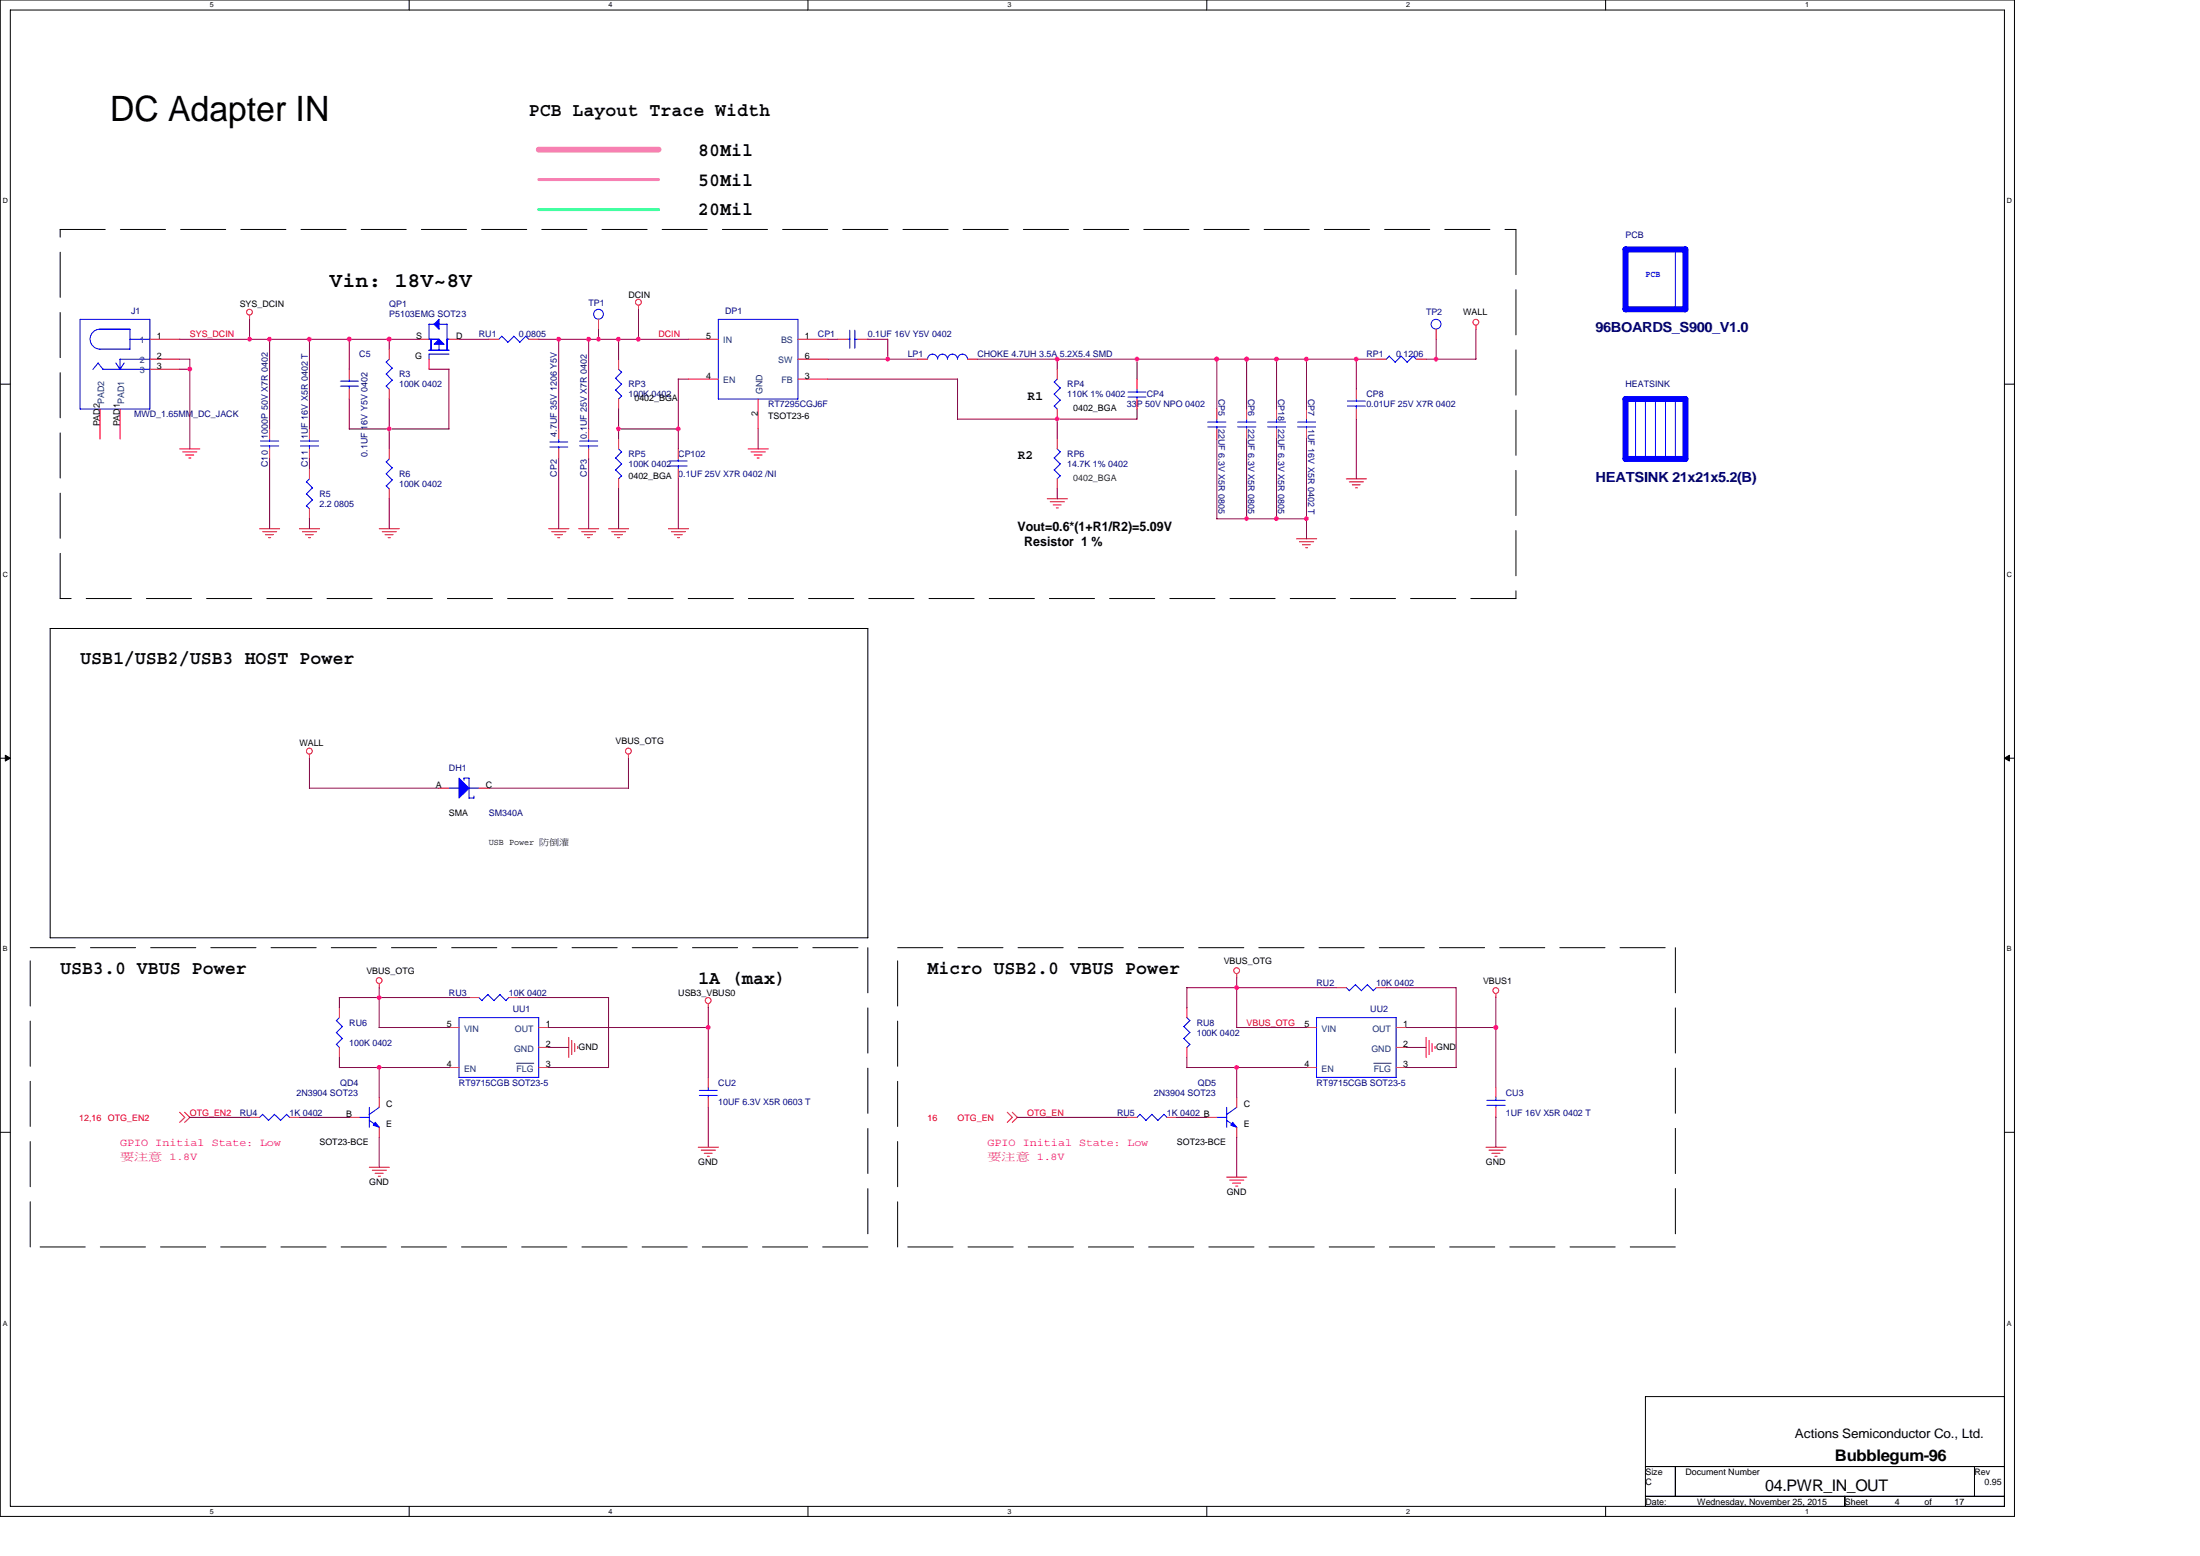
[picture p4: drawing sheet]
<svg xmlns="http://www.w3.org/2000/svg" width="297mm" height="210mm" viewBox="0 0 297 210" stroke-linecap="round" stroke-linejoin="round" font-family="sans-serif">
<path d="M0 0h272v204.6h-272zM1.4 1.4h269.2v201.9h-269.2z" fill="none" stroke="#000" stroke-width=".14"/>
<g fill="#fff">
<path d="M28.3 .1h.5v1.1h-.5z"/>
<path d="M28.3 203.4h.5v1.1h-.5z"/>
</g>
<path d="M55.2 0v1.4M55.2 203.3v1.3" fill="none" stroke="#000" stroke-width=".14"/>
<g fill="#fff">
<path d="M82.2 .1h.5v1.1h-.5z"/>
<path d="M82.2 203.4h.5v1.1h-.5z"/>
</g>
<path d="M109.1 0v1.4M109.1 203.3v1.3" fill="none" stroke="#000" stroke-width=".14"/>
<g fill="#fff">
<path d="M136 .1h.5v1.1h-.5z"/>
<path d="M136 203.4h.5v1.1h-.5z"/>
</g>
<path d="M162.9 0v1.4M162.9 203.3v1.3" fill="none" stroke="#000" stroke-width=".14"/>
<g fill="#fff">
<path d="M189.9 .1h.5v1.1h-.5z"/>
<path d="M189.9 203.4h.5v1.1h-.5z"/>
</g>
<path d="M216.8 0v1.4M216.8 203.3v1.3" fill="none" stroke="#000" stroke-width=".14"/>
<g fill="#fff">
<path d="M243.7 .1h.5v1.1h-.5z"/>
<path d="M243.7 203.4h.5v1.1h-.5z"/>
<path d="M.4 26.6h.7v1h-.7z"/>
<path d="M271 26.6h.6v1h-.6z"/>
<path d="M.4 77.1h.7v1h-.7z"/>
<path d="M271 77.1h.6v1h-.6z"/>
</g>
<path d="M0 51.8h1.4M270.6 51.8h1.4" fill="none" stroke="#000" stroke-width=".14"/>
<g fill="#fff">
<path d="M.4 127.6h.6v1h-.6z"/>
<path d="M271 127.6h.6v1h-.6z"/>
</g>
<path d="M0 102.3h1.4M270.6 102.3h1.4" fill="none" stroke="#000" stroke-width=".14"/>
<path d="M.7 101.9l.7 .4-.7 .4zM270.6 102.3l.7-.4v.8z" fill="#000" stroke="#000" stroke-width=".14"/>
<g fill="#fff">
<path d="M.4 178h.6v1.1h-.6z"/>
<path d="M271 178h.6v1.1h-.6z"/>
</g>
<path d="M6.8 84.8h110.4v41.8h-110.4zM0 152.8h1.4M270.6 152.8h1.4M222.2 188.5h48.4v14.8h-48.4zM222.2 197.9h48.4M226.2 197.9v4M266.6 197.9v4M222.2 201.9h48.4M249.1 201.9v1.4" fill="none" stroke="#000" stroke-width=".14"/>
<path d="M72.7 20.2h16.2" fill="none" stroke="#ff80c0" stroke-width=".8"/>
<path d="M72.7 24.2h16.2" fill="none" stroke="#ff80c0" stroke-width=".4"/>
<path d="M72.7 28.3h16.2" fill="none" stroke="#00ff80" stroke-width=".4"/>
<path d="M8.1 31h196.6M204.7 31v49.8M8.1 80.8v-49.8M204.7 80.8h-196.6M4.1 127.9h113.1M117.2 127.9v40.4M121.2 127.9h105M226.2 127.9v40.4M4.1 168.3v-40.4M117.2 168.3h-113.1M121.2 168.3v-40.4M226.2 168.3h-105" fill="none" stroke="#000" stroke-width=".14" stroke-dasharray="6.1 2"/>
<g fill="none" stroke="#f00" stroke-width=".14">
<path d="M13.5 55.2v4M16.2 55.2v4M20.2 45.8h4.1M20.2 48.5h4.1M20.2 49.8h4.1M33.7 42.5v.6M36.4 57.9v1.3M41.8 57.9v1.3M47.2 49.8v1.4M47.2 52.5v1.3M52.6 47.1v1.4M52.6 52.5v1.3"/>
<path d="M56.6 45.8h1.3M57.9 48.5v1.3M60.6 45.8h1.4M66 45.8h1.3M71.4 45.8h1.3M75.4 57.9v1.3M79.5 57.9v1.3M80.8 43.1v1.3M83.5 48.5v1.3M83.5 53.8v1.4M83.5 59.2v1.4M86.2 41.2v.6"/>
<path d="M92.9 45.8h4.1M92.9 51.2h4.1M102.4 53.8v4.1M107.7 45.8h4.1M107.7 48.5h4.1M107.7 51.2h4.1M113.1 45.8h1.4M115.8 45.8h1.4M123.9 48.5h1.3M130.6 48.5h1.4M142.7 49.8v1.4M142.7 55.2v1.4"/>
<path d="M142.7 59.2v1.4M153.5 51.2v1.3M153.5 53.8v1.4M164.3 55.2v1.4M164.3 57.9v1.3M168.3 55.2v1.4M168.3 57.9v1.3M172.4 55.2v1.4M172.4 57.9v1.3M176.4 55.2v1.4M176.4 57.9v1.3M183.1 52.5v1.3"/>
<path d="M183.1 55.2v1.4M185.8 48.5h1.4M191.2 48.5h1.3M193.9 44.4v1.4M199.3 43.9v.5M24.3 60.6h2.7M24.7 61h1.9M25.1 61.4h1.1M25.5 61.8h.3M35 71.4h2.8M35.5 71.8h1.9M35.8 72.2h1.1"/>
<path d="M36.3 72.6h.3M36.4 60.6v1.3M40.4 71.4h2.8M40.8 71.8h2M41.2 72.2h1.1M41.7 72.6h.2M41.8 60.6v1.3M41.8 63.3v1.3M41.8 68.7v1.3M51.2 71.4h2.7M51.6 71.8h1.9M52 72.2h1.1"/>
<path d="M52.4 72.6h.3M52.6 60.6v1.3M52.6 66v1.3M74.1 71.4h2.7M74.5 71.8h1.9M74.9 72.2h1.1M75.3 72.6h.3M75.4 60.6v1.3M78.1 71.4h2.7M78.5 71.8h1.9M78.9 72.2h1.1M79.3 72.6h.3"/>
<path d="M79.5 60.6v1.3M82.2 71.4h2.7M82.6 71.8h1.9M82.9 72.2h1.1M83.4 72.6h.3M83.5 64.6v1.4M90.3 71.4h2.7M90.7 71.8h1.9M91 72.2h1.1M91.5 72.6h.3M91.6 60.6v1.3M91.6 63.3v1.3"/>
<path d="M101 60.6h2.7M101.4 61h1.9M101.8 61.4h1.1M102.2 61.8h.3M141.4 67.3h2.7M141.8 67.7h1.9M142.2 68.1h1.1M142.6 68.5h.3M142.7 64.6v1.4M175 72.7h2.8M175.4 73.1h2M175.8 73.5h1.1"/>
<path d="M176.3 73.9h.2M181.8 64.6h2.7M182.2 65h1.9M182.6 65.4h1.1M183 65.8h.3M41.8 101.8v.5M59.3 106.4h1.3M64.7 106.4h1.3M84.9 101.8v.5M45.8 136v1.3M51.2 132.7v.6M60.6 138.7h1.4"/>
<path d="M63.3 134.6h1.4M68.7 134.6h1.4M72.7 138.7h1.4M76.8 140v2.7M95.6 135.4v.6M160.2 136v1.3M167 131.4v.6M176.4 138.7h1.4M180.4 133.3h1.4M185.8 133.3h1.4M188.5 138.7h1.4M192.5 140v2.7"/>
<path d="M202 134.1v.5M24.3 150.1l.7 .7-.7 .7M24.9 150.1l.7 .7-.7 .7M33.7 150.8h1.3M39.1 150.8h1.3M45.8 141.4v1.3M47.2 150.8h1.3M49.9 157.5h2.7M50.3 157.9h1.9M50.6 158.3h1.1M51.1 158.7h.3M51.2 148.1v1.3"/>
<path d="M51.2 152.1v1.4M60.6 144.1h1.4M72.7 141.4h1.4M72.7 144.1h1.4M77.2 140.4v1.9M77.6 140.8v1.1M78 141.2v.3M94.3 154.8h2.7M94.7 155.2h1.9M95.1 155.6h1.1M95.5 156h.3M95.6 145.4v1.3"/>
<path d="M95.6 148.1v1.3M136 150.1l.7 .7-.7 .7M136.7 150.1l.7 .7-.7 .7M152.2 150.8h1.3M157.6 150.8h1.3M160.2 141.4v1.3M162.9 150.8h1.4M165.6 158.9h2.7M166 159.3h1.9M166.4 159.7h1.1M167 148.1v1.3M167 152.1v1.4"/>
<path d="M176.4 144.1h1.4M188.5 141.4h1.4M188.5 144.1h1.4M193 140.4v1.9M193.4 140.8v1.1M193.8 141.2v.3M200.6 154.8h2.7M201 155.2h1.9M201.4 155.6h1.1M201.8 156h.3M202 146.7v1.4M202 149.4v1.4"/>
<path d="M166.8 160.1h.3"/>
<circle cx="33.7" cy="42.1" r=".39"/>
<circle cx="86.2" cy="40.8" r=".4"/>
<circle cx="199.3" cy="43.5" r=".39"/>
<circle cx="41.8" cy="101.4" r=".4"/>
<circle cx="84.8" cy="101.4" r=".4"/>
<circle cx="51.2" cy="132.3" r=".39"/>
<circle cx="95.6" cy="135" r=".4"/>
<circle cx="167" cy="131" r=".39"/>
<circle cx="202" cy="133.7" r=".39"/>
</g>
<g fill="none" stroke="#00f" stroke-width=".14">
<path d="M226.2 33.7v8.1M10.8 43.1h9.4v12.1h-9.4zM13.2 49l.7 .8M13.2 49l-.7 .8M13.5 44.4a1.34 1.34 0 0 0-1.3 1.4 1.34 1.34 0 0 0 1.3 1.3h4M13.5 44.4h4zM13.9 49.8h6.3M15.6 49l.6 .8 .6-.8M17.5 44.4v2.7M17.5 45.8h2.8M20.2 48.5h-4v1.3M35.2 59.5h2.4"/>
<path d="M36.4 59.2v.3M40.6 59.5h2.4M41.8 59.2v.3M45.9 52.1h2.5M45.9 51.4h2.5M47.2 51.2v.3M47.2 52.1v.4M52.1 52.1l.5 .4M52.1 50.5l.9 .8M52.1 48.9l.9 .8M52.6 48.5l-.4 .4M53 51.3l-.8 .8"/>
<path d="M53 49.7l-.8 .8M57.9 45.8h1.4M57.9 47.3h2.7M57.9 47.8v.7M57.9 47.8h2.7M58.2 45.8v1.5M58.6 43.8h-.7v2M59.3 43.8h1.1v3.5M59.3 46.5v.8M60.3 45.8h.3M67.3 45.8l.5-.4 .8 .8M70.2 46.2l-.8-.8-.8 .8"/>
<path d="M71 45.4l.4 .4M71 45.4l-.8 .8M74.2 59.6h2.5M75.4 59.2v.5M78.3 59.5h2.4M79.5 59.2v.3M83.1 51l.8 .9M83.5 49.8l.4 .4M83.9 50.2l-.8 .9M83.9 51.8l-.8 .9 .8 .8M83.9 53.4l-.4 .5M97 43.1h10.7v10.7h-10.7z"/>
<path d="M114.5 45.8h.3M114.7 44.6v2.4M115.4 45.8h.4M115.4 44.6v2.4M125.2 48.5a.68 .68 0 0 1 .7-.7 .68 .68 0 0 1 .7 .7 .67 .67 0 0 1 .7-.7 .67 .67 0 0 1 .6 .7 .68 .68 0 0 1 .7-.7 .68 .68 0 0 1 .7 .7 .68 .68 0 0 1 .7-.7 .68 .68 0 0 1 .6 .7M142.3 54.8l.4 .4M142.3 53.2l.8 .8M142.3 51.5l.9 .8-.9 .9M142.8 51.1l-.5 .5M143.2 54l-.9 .8M152.3 52.9h2.4M152.3 53.6h2.4"/>
<path d="M153.5 52.5v.4M153.5 53.6v.2M163.1 57h2.4M163.1 57.6h2.4M164.3 56.6v.4M164.3 57.6v.3M167.1 57h2.5M167.1 57.6h2.5M168.3 56.6v.4M168.3 57.6v.3M171.2 57h2.4M171.2 57.6h2.4"/>
<path d="M172.4 56.6v.4M172.4 57.6v.3M175.2 57h2.4M175.2 57.6h2.4M176.4 56.6v.4M176.4 57.6v.3M181.9 54.8h2.5M181.9 54.1h2.5M183.1 53.8v.3M183.1 54.8v.4M187.6 48l.8 .9M187.6 48.1l-.4 .4"/>
<path d="M189.2 48l.8 .9M189.2 48.1l-.8 .8M190.8 48l.4 .5M190.8 48.1l-.8 .8M220.8 53.8v8.2M222.2 53.8v8.2M223.5 53.8v8.2M224.9 53.8v8.2M226.2 53.8v8.2M35.2 60.2h2.4M36.4 60.2v.4M40.6 60.2h2.4"/>
<path d="M41.4 68.3l.4 .4M41.4 65l.8 .8M41.4 66.7l.8 .8M41.8 64.6l-.4 .4M41.8 60.2v.4M42.2 65.8l-.8 .9M42.2 67.5l-.8 .8M52.1 65.6l.5 .4M52.1 63.9l.9 .9M52.1 62.3l.9 .8M52.6 61.9l-.4 .4M53 64.7l-.8 .9"/>
<path d="M53 63.1l-.8 .8M74.2 60.3h2.5M75.4 60.3v.3M78.3 60.2h2.4M79.5 60.2v.4M83.1 61.8l.8 .8M83.5 60.6l.4 .4M83.9 61l-.8 .8M83.9 62.6l-.8 .8 .8 .8M83.9 64.2l-.4 .4M90.4 62.9h2.4M90.4 62.2h2.4"/>
<path d="M91.6 61.9v.3M91.6 62.9v.4M142.3 63.4l.8 .8M142.3 61.8l.8 .8M142.7 60.6l.4 .4M143.2 64.2l-.5 .4M143.2 62.6l-.9 .8M143.2 61l-.9 .8M60.6 106.4h1.4M62.6 105h.7v2.7h.7v-.3M62.7 105v.3M63.3 106.4h1.4"/>
<path d="M45.4 137.7l.8 .9M45.4 139.3l.8 .9M45.8 137.3l-.4 .5M46.2 138.5l-.8 .9M62 137.3h10.7v8.1h-10.7zM64.7 134.6l.4 .4M65.9 134.2l.8 .8M65.9 134.2l-.8 .8M66.7 135l.8-.8 .8 .8M68.7 134.6l-.4 .4M159.8 138.5l.9 .8M160.2 137.3l.5 .4"/>
<path d="M160.7 139.3l-.9 .8M160.7 137.7l-.9 .8M177.8 137.3h10.7v8.1h-10.7zM181.8 133.3l.4 .4M183 132.9l.8 .8M183 132.9l-.8 .8M184.6 132.9l.8 .8M184.6 132.9l-.8 .8M185.8 133.3l-.4 .4M35 150.8l.5-.4 .8 .8M37 150.4l.9 .8M37.1 150.4l-.9 .8"/>
<path d="M39.1 150.8l-.4-.4-.8 .8M45.4 140.9l.4 .5M46.2 140.1l-.8 .9M48.5 150.8h1.4M49.9 151.2l1.3 .9M49.9 149.4v2.7M51.2 149.4l-1.4 1M94.4 147.2h2.5M94.4 147.8h2.5M95.6 146.7v.5M95.6 147.8v.3M153.9 150.4l.8 .8"/>
<path d="M153.9 150.4l-.4 .4M155.5 150.4l.8 .8M155.5 150.4l-.8 .8M157.1 150.4l.5 .4M157.2 150.4l-.9 .8M159.8 140.1l.9 .8M160.7 140.9l-.5 .5M164.3 150.8h1.3M165.6 151.2l1.4 .9M165.6 149.4v2.7M167 149.4l-1.4 1M200.8 148.5h2.4"/>
<path d="M200.8 149.2h2.4M202 148.1v.4M202 149.1v.3"/>
<circle cx="80.8" cy="42.4" r=".66"/>
<circle cx="193.9" cy="43.8" r=".66"/>
</g>
<path d="M69.7 143.5h2.4M185.5 143.5h2.3" fill="none" stroke="#004080" stroke-width=".14"/>
<path d="M219.5 33.7h8.1v8h-8.1zM219.5 53.8h8.1v8.1h-8.1z" fill="none" stroke="#00f" stroke-width=".8"/>
<g fill="#00f" stroke="#00f" stroke-width=".14">
<path d="M50.7 151.4l.5 .7-.8-.3z" fill-rule="evenodd"/>
<path d="M62 105l1.3 1.4-1.3 1.3z" fill-rule="evenodd"/>
<path d="M166.4 151.4l.6 .7-.8-.3z" fill-rule="evenodd"/>
<path d="M59.3 45.8l.7 .7h-1.4z" fill-rule="evenodd"/>
<path d="M58.6 43.8l.7-.7v1.3z" fill-rule="evenodd"/>
</g>
<g fill="none" stroke="#800040" stroke-width=".14">
<path d="M24.3 48.5h1.3v12.1M24.3 45.8h32.3M24.3 49.8h1.3M33.7 43.1v2.7M36.4 45.8v12.1M41.8 45.8v12.1M47.2 45.8v4M47.2 53.8v4.1M52.6 45.8v1.3M52.6 53.8v6.8M57.9 49.8h2.7v8.1h-13.5M62 45.8h4"/>
<path d="M72.7 45.8h20.2M75.4 45.8v12.1M79.5 45.8v12.1M80.8 44.4v1.4M83.5 57.9h8.1M83.5 45.8v2.7M83.5 55.2v4M86.2 41.7v4.1M91.6 51.2h1.3M91.6 51.1v9.5M102.4 57.9v2.7M111.8 45.8h1.3"/>
<path d="M111.8 48.5h12.1M111.8 51.2h17.5M117.2 45.8h2.7v2.7M129.3 51.1v5.5M131.9 48.5h53.9M142.7 48.5v1.3M142.7 56.5v2.7M153.5 48.5v2.7M153.5 55.2v1.4h-24.2M164.3 59.2v10.8h12.1M164.3 48.5v6.7M168.3 48.5v6.7"/>
<path d="M168.3 59.2v10.8M172.4 48.5v6.7M172.4 59.2v10.8M176.4 48.5v6.7M176.4 59.2v13.5M183.1 48.5v4M183.1 56.5v8.1M193.9 45.8v2.7M199.3 44.4v4.1h-6.8M36.4 61.9v9.5M41.8 61.9v1.4M41.8 70v1.4"/>
<path d="M52.6 67.3v4.1M75.4 61.9v9.5M79.5 61.9v9.5M83.5 66v5.4M91.6 64.6v6.8M142.7 66v1.3M41.8 106.4h17.5M41.8 102.3v4.1M84.9 102.3v4.1h-18.9M45.8 134.6h17.5M45.8 134.6v1.4M51.2 138.7h9.4"/>
<path d="M51.2 133.3v5.4M70.1 134.6h12.1M74.1 138.7h21.5M82.2 134.6v9.5M95.6 136v9.4M160.2 133.3h20.2M160.2 133.3v2.7M167 138.7h9.4M167 131.9v6.8M187.2 133.3h9.4v10.8M189.8 138.7h12.2M202 134.6v12.1"/>
<path d="M25.6 150.8h8.1M40.4 150.8h6.8M45.8 144.1h14.8M45.8 142.7v1.4M51.2 144v4.1M51.2 153.5v4M74.1 141.4h2.7M74.1 144.1h8.1M95.6 149.4v5.4M137.3 150.8h14.9M158.9 150.8h4M160.2 144.1h16.2"/>
<path d="M160.2 142.7v1.4M167 144.1v4M167 153.5v5.4M189.8 141.4h2.7M189.8 144.1h6.8M202 150.8v4"/>
</g>
<g fill="#f0f" stroke="#f0f" stroke-width=".14">
<circle cx="142.7" cy="48.5" r=".27"/>
<circle cx="172.4" cy="70" r=".26"/>
<circle cx="91.6" cy="57.9" r=".27"/>
<circle cx="83.5" cy="57.9" r=".26"/>
<circle cx="164.3" cy="48.5" r=".26"/>
<circle cx="153.5" cy="48.5" r=".27"/>
<circle cx="183.1" cy="48.5" r=".27"/>
<circle cx="176.4" cy="70" r=".26"/>
<circle cx="142.7" cy="56.5" r=".26"/>
<circle cx="86.2" cy="45.8" r=".27"/>
<circle cx="119.8" cy="48.5" r=".27"/>
<circle cx="176.4" cy="48.5" r=".27"/>
<circle cx="168.3" cy="48.5" r=".26"/>
<circle cx="25.6" cy="49.8" r=".26"/>
<circle cx="202" cy="138.6" r=".26"/>
<circle cx="167" cy="133.3" r=".27"/>
<circle cx="95.6" cy="138.6" r=".27"/>
<circle cx="51.2" cy="134.6" r=".26"/>
<circle cx="167" cy="144" r=".26"/>
<circle cx="51.2" cy="144" r=".26"/>
<circle cx="193.9" cy="48.5" r=".27"/>
<circle cx="172.3" cy="48.5" r=".27"/>
<circle cx="168.3" cy="70" r=".25"/>
<circle cx="36.4" cy="45.8" r=".26"/>
<circle cx="47.1" cy="45.8" r=".26"/>
<circle cx="41.8" cy="45.8" r=".27"/>
<circle cx="52.5" cy="45.8" r=".27"/>
<circle cx="52.5" cy="57.9" r=".27"/>
<circle cx="33.7" cy="45.8" r=".26"/>
<circle cx="80.8" cy="45.8" r=".26"/>
<circle cx="79.5" cy="45.8" r=".27"/>
<circle cx="75.4" cy="45.8" r=".27"/>
<circle cx="83.5" cy="45.8" r=".26"/>
</g>
<text font-size="4.7" x="14.9" y="16.3">DC Adapter IN</text>
<text font-size="2.8" x="44.5" y="38.7">Vin: 18V~8V</text>
<g font-size="2.6">
<text x="71.4" y="15.6">PCB Layout Trace Width</text>
<text x="94.3" y="21">80Mil</text>
<text x="94.3" y="25">50Mil</text>
<text x="94.3" y="29.1">20Mil</text>
<text x="10.8" y="89.6">USB1/USB2/USB3 HOST Power</text>
<text x="8.1" y="131.4">USB3.0 VBUS Power</text>
<text x="125.2" y="131.4">Micro USB2.0 VBUS Power</text>
<text x="94.3" y="132.7">1A (max)</text>
</g>
<g font-size="2.2">
<text x="247.8" y="197.2">Bubblegum-96</text>
<text x="238.3" y="201.2">04.PWR_IN_OUT</text>
</g>
<g font-size="1.9" fill="#000080">
<text x="215.4" y="44.9">96BOARDS_S900_V1.0</text>
<text x="215.4" y="65">HEATSINK 21x21x5.2(B)</text>
</g>
<g font-size="1.8">
<text x="138.7" y="53.9">R1</text>
<text x="137.4" y="62">R2</text>
<text x="137.4" y="71.6">Vout=0.6*(1+R1/R2)=5.09V</text>
<text x="138.3" y="73.6">Resistor 1 %</text>
<text x="242.4" y="194.1">Actions Semiconductor Co., Ltd.</text>
</g>
<g font-size="1.5" fill="#ff0080">
<text x="16.2" y="154.7">GPIO Initial State: Low</text>
<text x="133.3" y="154.7">GPIO Initial State: Low</text>
<text x="16.2" y="156.6">要要要 1.8V</text>
<text x="133.3" y="156.6">要要要 1.8V</text>
</g>
<g font-size="1.2" fill="#000080">
<text x="219.5" y="32.1">PCB</text>
<text x="52.6" y="41.5">QP1</text>
<text x="79.5" y="41.2">TP1</text>
<text x="17.7" y="42.3">J1</text>
<text x="52.6" y="42.8">P5103EMG SOT23</text>
<text x="64.7" y="45.5">RU1</text>
<text x="70.1" y="45.5">0 0805</text>
<text x="97.9" y="42.3">DP1</text>
<text x="110.4" y="45.5">CP1</text>
<text x="117.2" y="45.5">0.1UF 16V Y5V 0402</text>
<text x="192.5" y="42.6">TP2</text>
<text x="48.5" y="48.2">C5</text>
<text x="53.9" y="50.9">R3</text>
<text x="53.9" y="52.3">100K 0402</text>
<text x="84.9" y="52.3">RP3</text>
<text x="84.9" y="53.6">100K 0402</text>
<text x="122.6" y="48.2">LP1</text>
<text x="132" y="48.2">CHOKE 4.7UH 3.5A 5.2X5.4 SMD</text>
<text x="144.1" y="52.3">RP4</text>
<text x="144.1" y="53.6">110K 1% 0402</text>
<text x="154.9" y="53.6">CP4</text>
<text x="164.5" y="53.8" transform="rotate(90 164.5 53.8)">CP5</text>
<text x="168.5" y="53.8" transform="rotate(90 168.5 53.8)">CP6</text>
<text x="172.6" y="53.8" transform="rotate(90 172.6 53.8)">CP18</text>
<text x="176.6" y="53.8" transform="rotate(90 176.6 53.8)">CP7</text>
<text x="184.5" y="48.2">RP1</text>
<text x="184.5" y="53.6">CP8</text>
<text x="188.5" y="48.2">0 1206</text>
<text x="219.5" y="52.3">HEATSINK</text>
<text x="18.1" y="56.3">MWD_1.65MM_DC_JACK</text>
<text x="36.2" y="59.2" transform="rotate(-90 36.2 59.2)">1000P 50V X7R 0402</text>
<text x="41.5" y="59.2" transform="rotate(-90 41.5 59.2)">1UF 16V X5R 0402 T</text>
<text x="75.2" y="59" transform="rotate(-90 75.2 59)">4.7UF 35V 1206 Y5V</text>
<text x="79.2" y="59.2" transform="rotate(-90 79.2 59.2)">0.1UF 25V X7R 0402</text>
<text x="103.7" y="54.9">RT7295CGJ6F</text>
<text x="152.2" y="54.9">33P 50V NPO 0402</text>
<text x="164.5" y="57.9" transform="rotate(90 164.5 57.9)">22UF 6.3V X5R 0805</text>
<text x="168.5" y="57.9" transform="rotate(90 168.5 57.9)">22UF 6.3V X5R 0805</text>
<text x="172.6" y="57.9" transform="rotate(90 172.6 57.9)">22UF 6.3V X5R 0805</text>
<text x="176.6" y="57.9" transform="rotate(90 176.6 57.9)">1UF 16V X5R 0402 T</text>
<text x="184.5" y="54.9">0.01UF 25V X7R 0402</text>
<text x="36.2" y="63" transform="rotate(-90 36.2 63)">C10</text>
<text x="41.5" y="63" transform="rotate(-90 41.5 63)">C11</text>
<text x="49.6" y="61.7" transform="rotate(-90 49.6 61.7)">0.1UF 16V Y5V 0402</text>
<text x="53.9" y="64.4">R6</text>
<text x="53.9" y="65.7">100K 0402</text>
<text x="75.2" y="64.3" transform="rotate(-90 75.2 64.3)">CP2</text>
<text x="79.2" y="64.3" transform="rotate(-90 79.2 64.3)">CP3</text>
<text x="84.9" y="61.7">RP5</text>
<text x="84.9" y="63">100K 0402</text>
<text x="91.6" y="61.7">CP102</text>
<text x="91.6" y="64.4">0.1UF 25V X7R 0402 /NI</text>
<text x="144.1" y="61.7">RP6</text>
<text x="144.1" y="63">14.7K 1% 0402</text>
<text x="43.1" y="67.1">R5</text>
<text x="43.1" y="68.4">2.2 0805</text>
<text x="60.6" y="104.1">DH1</text>
<text x="66" y="110.2">SM340A</text>
<text x="60.6" y="134.4">RU3</text>
<text x="68.7" y="134.4">10K 0402</text>
<text x="69.2" y="136.5">UU1</text>
<text x="177.8" y="133">RU2</text>
<text x="185" y="136.5">UU2</text>
<text x="185.8" y="133">10K 0402</text>
<text x="47.2" y="138.4">RU6</text>
<text x="47.2" y="141.1">100K 0402</text>
<text x="161.6" y="138.4">RU8</text>
<text x="161.6" y="139.8">100K 0402</text>
<text x="40" y="147.8">2N3904 SOT23</text>
<text x="45.9" y="146.5">QD4</text>
<text x="62" y="146.5">RT9715CGB SOT23-5</text>
<text x="97" y="146.5">CU2</text>
<text x="97" y="149.2">10UF 6.3V X5R 0603 T</text>
<text x="155.8" y="147.8">2N3904 SOT23</text>
<text x="161.7" y="146.5">QD5</text>
<text x="177.8" y="146.5">RT9715CGB SOT23-5</text>
<text x="203.3" y="147.8">CU3</text>
<text x="32.4" y="150.5">RU4</text>
<text x="39.1" y="150.5">1K 0402</text>
<text x="150.8" y="150.5">RU5</text>
<text x="157.6" y="150.5">1K 0402 B</text>
<text x="203.3" y="150.5">1UF 16V X5R 0402 T</text>
</g>
<g font-size="1.2">
<text x="32.4" y="41.5">SYS_DCIN</text>
<text x="84.9" y="40.2">DCIN</text>
<text x="21.2" y="45.8">1</text>
<text x="56.2" y="45.8">S</text>
<text x="61.6" y="45.8">D</text>
<text x="95.4" y="45.8">5</text>
<text x="108.7" y="45.8">1</text>
<text x="197.5" y="42.6">WALL</text>
<text x="21.2" y="48.5">2</text>
<text x="21.2" y="49.8">3</text>
<text x="56" y="48.5">G</text>
<text x="95.4" y="51.1">4</text>
<text x="108.7" y="48.5">6</text>
<text x="108.7" y="51.1">3</text>
<text x="13.5" y="57.6" transform="rotate(-90 13.5 57.6)">PAD2</text>
<text x="16.2" y="57.6" transform="rotate(-90 16.2 57.6)">PAD1</text>
<text x="85.7" y="54.1">0402_BGA</text>
<text x="102.3" y="56.2" transform="rotate(-90 102.3 56.2)">2</text>
<text x="103.7" y="56.6">TSOT23-6</text>
<text x="144.9" y="55.5">0402_BGA</text>
<text x="84.9" y="64.6">0402_BGA</text>
<text x="40.4" y="100.7">WALL</text>
<text x="83.1" y="100.5">VBUS_OTG</text>
<text x="58.9" y="106.3">A</text>
<text x="65.6" y="106.3">C</text>
<text x="60.6" y="110.2">SMA</text>
<text x="66" y="114.1">USB Power 防倒倒</text>
<text x="49.5" y="131.4">VBUS_OTG</text>
<text x="165.2" y="130.1">VBUS_OTG</text>
<text x="91.6" y="134.4">USB3_VBUS0</text>
<text x="200.2" y="132.8">VBUS1</text>
<text x="60.3" y="138.6">5</text>
<text x="73.7" y="138.6">1</text>
<text x="73.7" y="141.3">2</text>
<text x="78.1" y="141.6">GND</text>
<text x="176.1" y="138.6">5</text>
<text x="189.5" y="138.6">1</text>
<text x="189.5" y="141.3">2</text>
<text x="193.9" y="141.6">GND</text>
<text x="52.2" y="149.4">C</text>
<text x="60.3" y="144">4</text>
<text x="73.7" y="144">3</text>
<text x="167.9" y="149.4">C</text>
<text x="176.1" y="144">4</text>
<text x="189.5" y="144">3</text>
<text x="43.1" y="154.6">SOT23-BCE</text>
<text x="46.8" y="150.8">B</text>
<text x="52.2" y="152.1">E</text>
<text x="158.9" y="154.6">SOT23-BCE</text>
<text x="167.9" y="152.1">E</text>
<text x="49.9" y="160">GND</text>
<text x="94.3" y="157.3">GND</text>
<text x="165.6" y="161.3">GND</text>
<text x="200.6" y="157.3">GND</text>
<text x="222.2" y="200.3">C</text>
<text x="222.2" y="199">Size</text>
<text x="222.2" y="203">Date:</text>
<text x="227.6" y="199">Document Number</text>
<text x="229.2" y="203">Wednesday, November 25, 2015</text>
<text x="249.1" y="203">Sheet</text>
<text x="255.8" y="203">4</text>
<text x="259.9" y="203">of</text>
<text x="263.9" y="203">17</text>
<text x="266.6" y="199">Rev</text>
<text x="267.9" y="200.3">0.95</text>
</g>
<text font-size="1.2" fill="#00f" x="222.2" y="37.3">PCB</text>
<g font-size="1.2" fill="#004080">
<text x="18.9" y="46.3">1</text>
<text x="97.7" y="46.3">IN</text>
<text x="105.4" y="46.3">BS</text>
<text x="18.9" y="49">2</text>
<text x="18.9" y="50.4">3</text>
<text x="97.7" y="51.7">EN</text>
<text x="102.9" y="53.2" transform="rotate(-90 102.9 53.2)">GND</text>
<text x="105.1" y="49">SW</text>
<text x="105.5" y="51.7">FB</text>
<text x="14.1" y="54.5" transform="rotate(-90 14.1 54.5)">PAD2</text>
<text x="16.8" y="54.5" transform="rotate(-90 16.8 54.5)">PAD1</text>
<text x="62.6" y="139.2">VIN</text>
<text x="69.4" y="141.9">GND</text>
<text x="69.5" y="139.2">OUT</text>
<text x="178.4" y="139.2">VIN</text>
<text x="185.2" y="141.9">GND</text>
<text x="185.3" y="139.2">OUT</text>
<text x="62.6" y="144.6">EN</text>
<text x="69.7" y="144.6">FLG</text>
<text x="178.4" y="144.6">EN</text>
<text x="185.5" y="144.6">FLG</text>
</g>
<g font-size="1.2" fill="#f00">
<text x="25.6" y="45.5">SYS_DCIN</text>
<text x="88.9" y="45.5">DCIN</text>
<text x="168.3" y="138.4">VBUS_OTG</text>
<text x="10.7" y="151.2">12,16</text>
<text x="14.6" y="151.2">OTG_EN2</text>
<text x="25.6" y="150.5">OTG_EN2</text>
<text x="125.2" y="151.2">16</text>
<text x="129.3" y="151.2">OTG_EN</text>
<text x="138.7" y="150.5">OTG_EN</text>
</g>
<text font-size="1.2" fill="#008000" x="144.9" y="64.9">0402_BGA</text>
<g font-size="1">
<text x="28.3" y="1">5</text>
<text x="82.2" y="1">4</text>
<text x="136" y="1">3</text>
<text x="189.9" y="1">2</text>
<text x="243.7" y="1">1</text>
<text x=".4" y="27.4">D</text>
<text x="271" y="27.4">D</text>
<text x=".4" y="77.9">C</text>
<text x="271" y="77.9">C</text>
<text x=".4" y="128.4">B</text>
<text x="271" y="128.4">B</text>
<text x=".4" y="178.9">A</text>
<text x="271" y="178.9">A</text>
<text x="28.3" y="204.3">5</text>
<text x="82.2" y="204.3">4</text>
<text x="136" y="204.3">3</text>
<text x="189.9" y="204.3">2</text>
<text x="243.7" y="204.3">1</text>
</g>
</svg>
